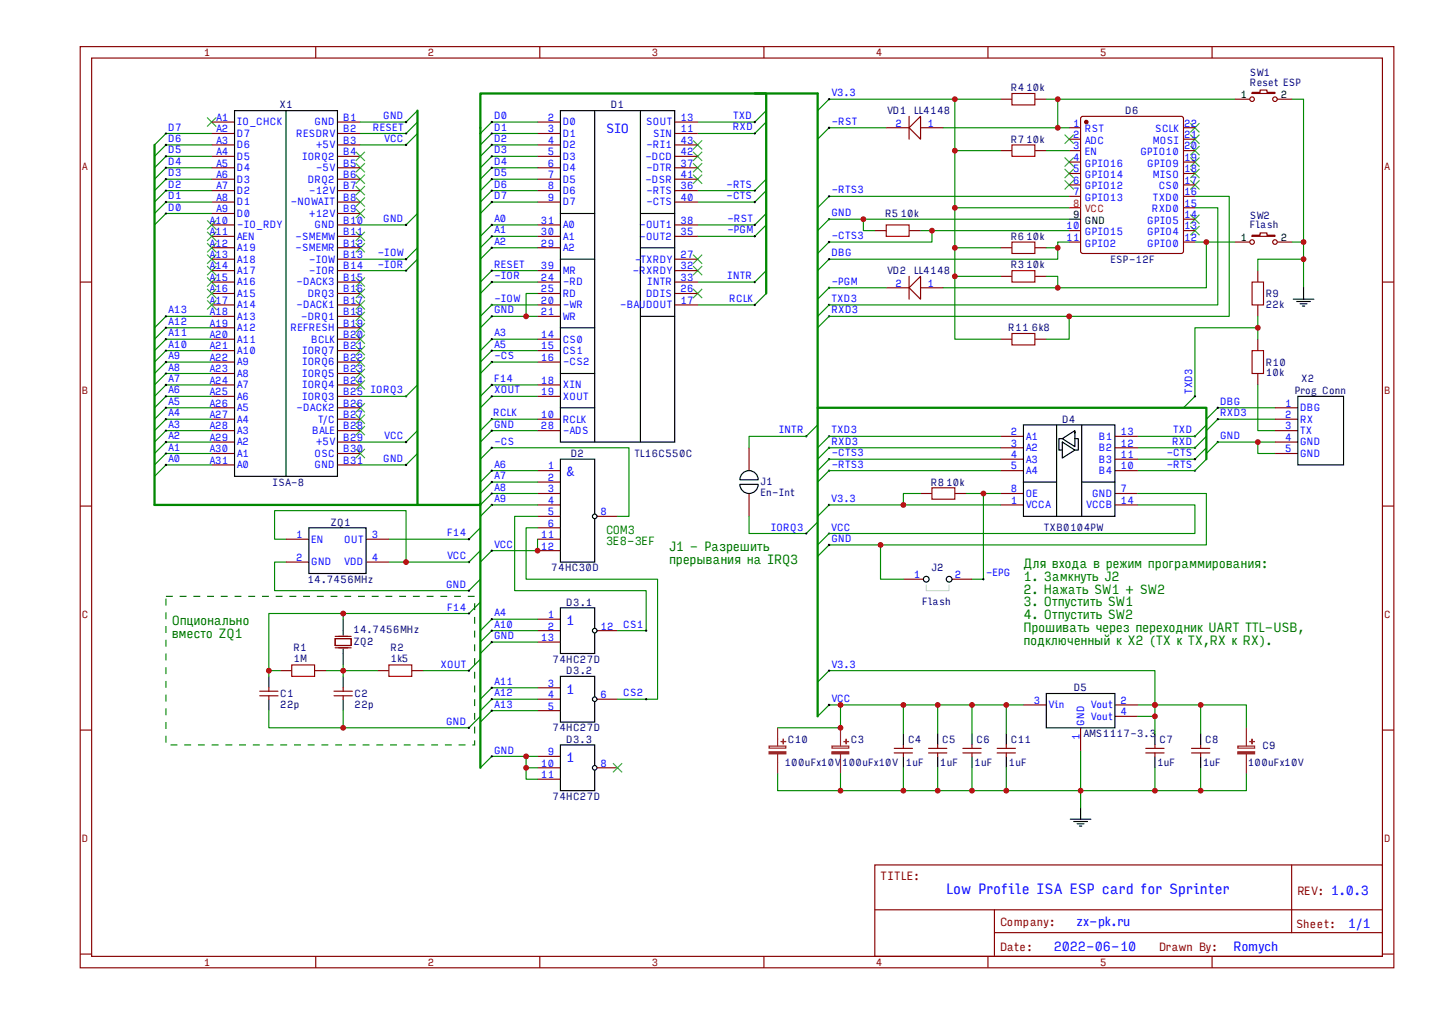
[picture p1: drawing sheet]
<svg xmlns="http://www.w3.org/2000/svg" width="297mm" height="210mm" viewBox="0 0 297 210" stroke-linecap="round" stroke-linejoin="round" font-family="sans-serif">
<g fill="none" stroke="#800" stroke-width=".24">
<path d="M16.6 9.6h271.7v190.6h-271.7zM19 12h266.9v185.9h-266.9zM65.3 9.6v2.4M111.6 9.6v2.4M158 9.6v2.4M204.3 9.6v2.4M250.7 9.6v2.4M16.6 58.4h2.4M285.9 58.4h2.4M111.2 97.4h4.7M111.2 99.7h4.7M16.6 104.7h2.4"/>
<path d="M111.2 102.1h4.7M111.2 104.5h4.7M123 106.8h4.7M285.9 104.7h2.4M16.6 151.1h2.4M285.9 151.1h2.4M180.9 179h105v18.9h-105zM267.1 179l.1 14M16.6 197.4h2.4M65.3 197.9v2.3M111.6 197.9v2.3M158 197.9v2.3"/>
<path d="M181 188.2h104.8M204.3 197.9v2.3M205.7 193h80.1M205.7 188.2v9.5M250.7 197.9v2.3M285.9 197.4h2.4"/>
</g>
<path d="M99.4 27.6v76.9h-67.4v-74.5" fill="none" stroke="#080" stroke-width=".47"/>
<g fill="#000" stroke="#080" stroke-width=".24">
<path d="M34.3 27.6l-2.3 2.4zM34.3 30l-2.3 2.3zM34.3 34.7l-2.3 2.4zM34.3 32.3l-2.3 2.4zM34.3 37.1l-2.3 2.3zM99.4 27.6l2.3-2.3zM99.4 32.3l2.3-2.3zM99.4 30l2.3-2.4zM99.4 37.1l2.3-2.4zM101.7 32.3l-2.3 2.4zM99.4 39.4l2.3-2.3zM34.3 39.4l-2.3 2.4z"/>
<path d="M34.3 44.2l-2.3 2.3zM34.3 41.8l-2.3 2.4zM99.4 41.8l2.3-2.4zM99.4 44.2l2.3-2.4zM99.4 51.3l2.3-2.4zM99.4 48.9l2.3-2.4zM101.7 51.3l-2.3 2.3zM99.4 58.4l2.3-2.4zM99.4 60.7l2.3-2.3z"/>
</g>
<g fill="none" stroke="#080" stroke-width=".24">
<path d="M34.3 27.6h9.5M34.3 30h9.5M34.3 34.7h9.5M34.3 32.3h9.5M34.3 39.4h9.5M34.3 37.1h9.5M101.7 27.6h9.5M101.7 30h9.5M101.7 34.7h9.5M101.7 32.3h9.5M101.7 39.4h9.5M101.7 37.1h9.5"/>
<path d="M101.7 25.3h9.5M34.3 44.2h9.5M34.3 41.8h9.5M101.7 41.8h9.5M101.7 48.9h9.5M101.7 46.5h9.5M101.7 51.3h9.5M101.7 58.4h9.5M101.7 56h9.5"/>
</g>
<g fill="#000" stroke="#000" stroke-width=".21">
<path d="M34.3 39.2v.5zM34.1 39.4h.5z"/>
<path d="M34.3 36.8v.5zM34.1 37.1h.5z"/>
<path d="M34.3 34.5v.4zM34.1 34.7h.5z"/>
<path d="M34.3 32.1v.5zM34.1 32.3h.5z"/>
<path d="M34.3 29.7v.5zM34.1 30h.5z"/>
<path d="M34.3 27.4v.5zM34.1 27.6h.5z"/>
<path d="M101.7 25v.5zM101.5 25.3h.5z"/>
<path d="M101.7 27.4v.5zM101.5 27.6h.5z"/>
<path d="M101.7 29.7v.5zM101.5 30h.5z"/>
<path d="M101.7 32.1v.5zM101.5 32.3h.5z"/>
<path d="M101.7 34.5v.4zM101.5 34.7h.5z"/>
<path d="M101.7 36.8v.5zM101.5 37.1h.5z"/>
<path d="M101.7 39.2v.5zM101.5 39.4h.5z"/>
<path d="M34.3 43.9v.5zM34.1 44.2h.5z"/>
<path d="M34.3 41.6v.4zM34.1 41.8h.5z"/>
<path d="M101.7 41.6v.4zM101.5 41.8h.5z"/>
</g>
<g fill="#000" stroke="#3c3" stroke-width=".24">
<path d="M42.8 24.3l1.9 1.9zM42.8 26.2l1.9-1.9z"/>
<path d="M42.8 45.6l1.9 1.9zM42.8 47.5l1.9-1.9z"/>
<path d="M42.8 48l1.9 1.8zM44.7 48l-1.9 1.8z"/>
<path d="M42.8 50.3l1.9 1.9zM44.7 50.3l-1.9 1.9z"/>
<path d="M42.8 52.7l1.9 1.9zM44.7 52.7l-1.9 1.9z"/>
<path d="M42.8 55l1.9 1.9zM42.8 56.9l1.9-1.9z"/>
<path d="M42.8 57.4l1.9 1.9zM42.8 59.3l1.9-1.9z"/>
</g>
<path d="M115.9 95h7.1v21.3h-7.1z" fill="none" stroke="#000" stroke-width=".24"/>
<circle cx="123" cy="106.8" r=".47" fill="#fff" stroke="#000" stroke-width=".24"/>
<path d="M111.2 106.8h4.7M111.2 109.2h4.7M111.2 111.6h4.7M111.2 113.9h4.7M111.2 128.1h4.7M111.2 130.5h4.7M123 130.5h4.7" fill="none" stroke="#800" stroke-width=".24"/>
<path d="M99.4 104.5v54.4" fill="none" stroke="#080" stroke-width=".47"/>
<path d="M34.3 96.2h9.5M34.3 93.8h9.5M34.3 91.5h9.5M101.7 97.4h9.5M101.7 99.7h9.5M101.7 102.1h9.5" fill="none" stroke="#080" stroke-width=".24"/>
<path d="M34.3 96.2l-2.3 2.4zM34.3 93.8l-2.3 2.4zM34.3 91.5l-2.3 2.3zM99.4 99.7l2.3-2.3zM99.4 102.1l2.3-2.4zM99.4 104.5l2.3-2.4z" fill="#000" stroke="#080" stroke-width=".24"/>
<g fill="#000" stroke="#000" stroke-width=".21">
<path d="M101.7 46.3v.5zM101.5 46.5h.5z"/>
<path d="M101.7 48.7v.4zM101.5 48.9h.5z"/>
<path d="M101.7 51v.5zM101.5 51.3h.5z"/>
<path d="M34.3 96v.4zM34.1 96.2h.5z"/>
<path d="M34.3 93.6v.5zM34.1 93.8h.5z"/>
<path d="M34.3 91.2v.5zM34.1 91.5h.5z"/>
</g>
<path d="M115.9 125.8h7.1v9.4h-7.1z" fill="none" stroke="#000" stroke-width=".24"/>
<circle cx="123" cy="130.5" r=".47" fill="#fff" stroke="#000" stroke-width=".24"/>
<path d="M111.2 132.8h4.7M111.2 142.3h4.7M111.2 144.7h4.7M123 144.7h4.7" fill="none" stroke="#800" stroke-width=".24"/>
<path d="M115.9 139.9h7.1v9.5h-7.1z" fill="none" stroke="#000" stroke-width=".24"/>
<circle cx="123" cy="144.7" r=".47" fill="#fff" stroke="#000" stroke-width=".24"/>
<path d="M111.2 147h4.7M111.2 156.5h4.7M111.2 158.9h4.7M123 158.9h4.7" fill="none" stroke="#800" stroke-width=".24"/>
<g fill="#000" stroke="#080" stroke-width=".24">
<path d="M84 25.3l2.3-2.4zM84 30l2.3-2.4zM84 27.6l2.3-2.3zM156.1 25.3l2.4-2.4zM156.1 27.6l2.4-2.3zM84 46.5l2.3-2.3zM86.3 51.3l-2.3 2.3zM84 56l2.3-2.4zM156.1 46.5l2.4-2.3zM156.1 48.9l2.4-2.4zM34.3 77.3l-2.3 2.3zM34.3 74.9l-2.3 2.4z"/>
<path d="M34.3 72.5l-2.3 2.4zM34.3 70.2l-2.3 2.3zM34.3 67.8l-2.3 2.4zM34.3 65.5l-2.3 2.3zM156.1 63.1l2.4-2.4zM34.3 89.1l-2.3 2.4zM34.3 86.7l-2.3 2.4zM34.3 84.4l-2.3 2.3zM34.3 82l-2.3 2.4zM34.3 79.6l-2.3 2.4zM84 96.2l2.3-2.4zM84 91.5l2.3-2.4z"/>
<path d="M84 82l2.3-2.4zM99.4 95l2.3-2.4zM99.4 82l2.3-2.4zM166.7 90.3l2.4-2.4zM97 111.6l2.4-2.4zM99.4 113.9l-2.4 2.4zM166.7 110.4l2.4-2.4zM97 122.2l2.4-2.4zM99.4 130.5l2.3-2.4zM101.7 130.5l-2.3 2.3zM99.4 135.2l2.3-2.4zM99.4 144.7l2.3-2.4z"/>
<path d="M99.4 147l2.3-2.3zM99.4 149.4l2.3-2.4z"/>
</g>
<g fill="none" stroke="#080" stroke-width=".24">
<path d="M74.5 25.3h9.5M74.5 30h9.5M74.5 27.6h9.5M144.3 25.3h11.8M144.3 27.6h11.8M74.5 46.5h9.5M74.5 53.6h9.5M74.5 56h9.5M144.3 46.5h11.8M144.3 48.9h11.8M34.3 79.6h9.5M34.3 77.3h9.5"/>
<path d="M34.3 74.9h9.5M34.3 72.5h9.5M34.3 70.2h9.5M34.3 67.8h9.5M34.3 65.5h9.5M101.7 79.6h9.5M144.3 63.1h11.8M34.3 89.1h9.5M34.3 86.7h9.5M34.3 84.4h9.5M34.3 82h9.5M74.5 82h9.5"/>
<path d="M74.5 96.2h9.5M74.5 91.5h9.5M101.7 92.6h28.4v14.2h-2.4M59.2 116.3h-2.4v5.9h40.2M80.4 111.6h16.6M111.2 106.8h-4.8v15.4h27.2v8.3h-5.9M111.2 109.2h-2.4v10.6h27.2v24.9h-8.3M154.9 106.8v3.6h11.8M101.7 128.1h9.5M101.7 130.5h9.5M101.7 132.8h9.5M101.7 142.3h9.5"/>
<path d="M101.7 144.7h9.5M101.7 147h9.5"/>
</g>
<g fill="#000" stroke="#000" stroke-width=".21">
<path d="M84 25v.5zM83.7 25.3h.5z"/>
<path d="M84 29.7v.5zM83.7 30h.5z"/>
<path d="M84 27.4v.5zM83.7 27.6h.5z"/>
<path d="M156.1 25v.5zM155.9 25.3h.4z"/>
<path d="M156.1 27.4v.5zM155.9 27.6h.4z"/>
<path d="M84 46.3v.5zM83.7 46.5h.5z"/>
<path d="M84 53.4v.5zM83.7 53.6h.5z"/>
<path d="M84 55.8v.4zM83.7 56h.5z"/>
<path d="M101.7 58.1v.5zM101.5 58.4h.5z"/>
<path d="M101.7 55.8v.4zM101.5 56h.5z"/>
<path d="M156.1 46.3v.5zM155.9 46.5h.4z"/>
<path d="M156.1 48.7v.4zM155.9 48.9h.4z"/>
<path d="M34.3 79.4v.5zM34.1 79.6h.5z"/>
<path d="M34.3 77v.5zM34.1 77.3h.5z"/>
<path d="M34.3 74.7v.4zM34.1 74.9h.5z"/>
<path d="M34.3 72.3v.5zM34.1 72.5h.5z"/>
<path d="M34.3 69.9v.5zM34.1 70.2h.5z"/>
<path d="M34.3 67.6v.5zM34.1 67.8h.5z"/>
<path d="M34.3 65.2v.5zM34.1 65.5h.5z"/>
<path d="M101.7 79.4v.5zM101.5 79.6h.5z"/>
<path d="M34.3 88.9v.4zM34.1 89.1h.5z"/>
<path d="M34.3 86.5v.5zM34.1 86.7h.5z"/>
<path d="M34.3 84.1v.5zM34.1 84.4h.5z"/>
<path d="M34.3 81.8v.4zM34.1 82h.5z"/>
<path d="M84 96v.4zM83.7 96.2h.5z"/>
<path d="M84 91.2v.5zM83.7 91.5h.5z"/>
<path d="M84 81.8v.4zM83.7 82h.5z"/>
<path d="M101.7 92.4v.5zM101.5 92.6h.5z"/>
<path d="M166.7 90v.5zM166.5 90.3h.5z"/>
<path d="M97 111.3v.5zM96.7 111.6h.5z"/>
<path d="M97 116.1v.4zM96.7 116.3h.5z"/>
<path d="M166.7 110.1v.5zM166.5 110.4h.5z"/>
<path d="M97 122v.4zM96.7 122.2h.5z"/>
<path d="M101.7 127.9v.5zM101.5 128.1h.5z"/>
<path d="M101.7 130.2v.5zM101.5 130.5h.5z"/>
<path d="M101.7 132.6v.5zM101.5 132.8h.5z"/>
<path d="M133.6 130.2v.5zM133.4 130.5h.5z"/>
<path d="M101.7 142.1v.4zM101.5 142.3h.5z"/>
<path d="M101.7 144.4v.5zM101.5 144.7h.5z"/>
<path d="M101.7 146.8v.5zM101.5 147h.5z"/>
<path d="M133.6 144.4v.5zM133.4 144.7h.5z"/>
</g>
<path d="M156.1 19.3h13v128.9M86.3 22.9v81.6M99.4 27.6v-8.3h59.1v41.4" fill="none" stroke="#080" stroke-width=".47"/>
<g fill="#000" stroke="#3c3" stroke-width=".24">
<path d="M73.6 33.8l1.9 1.9zM73.6 35.7l1.9-1.9z"/>
<path d="M73.6 36.1l1.9 1.9zM73.6 38l1.9-1.9z"/>
<path d="M73.6 38.5l1.9 1.9zM73.6 40.4l1.9-1.9z"/>
<path d="M73.6 40.9l1.9 1.9zM75.5 40.9l-1.9 1.9z"/>
<path d="M73.6 43.2l1.9 1.9zM75.5 43.2l-1.9 1.9z"/>
<path d="M73.6 48l1.9 1.8zM73.6 49.8l1.9-1.8z"/>
<path d="M73.6 50.3l1.9 1.9zM73.6 52.2l1.9-1.9z"/>
<path d="M73.6 57.4l1.9 1.9zM73.6 59.3l1.9-1.9z"/>
<path d="M73.6 59.8l1.9 1.9zM75.5 59.8l-1.9 1.9z"/>
<path d="M143.3 55l1.9 1.9zM143.3 56.9l1.9-1.9z"/>
<path d="M143.3 52.7l1.9 1.9zM145.2 52.7l-1.9 1.9z"/>
<path d="M143.3 59.8l1.9 1.9zM145.2 59.8l-1.9 1.9z"/>
<path d="M73.6 62.1l1.9 1.9zM75.5 62.1l-1.9 1.9z"/>
<path d="M73.6 64.5l1.9 1.9zM73.6 66.4l1.9-1.9z"/>
<path d="M73.6 66.9l1.9 1.9zM73.6 68.8l1.9-1.9z"/>
<path d="M73.6 69.2l1.9 1.9zM73.6 71.1l1.9-1.9z"/>
<path d="M73.6 71.6l1.9 1.9zM73.6 73.5l1.9-1.9z"/>
<path d="M73.6 74l1.9 1.9zM73.6 75.9l1.9-1.9z"/>
<path d="M73.6 76.3l1.9 1.9zM75.5 76.3l-1.9 1.9z"/>
<path d="M73.6 83.4l1.9 1.9zM73.6 85.3l1.9-1.9z"/>
<path d="M73.6 85.8l1.9 1.9zM73.6 87.7l1.9-1.9z"/>
<path d="M73.6 88.2l1.9 1.8zM73.6 90l1.9-1.8z"/>
<path d="M73.6 92.9l1.9 1.9zM73.6 94.8l1.9-1.9z"/>
</g>
<path d="M115.9 154.1h7.1v9.5h-7.1z" fill="none" stroke="#000" stroke-width=".24"/>
<circle cx="123" cy="158.9" r=".47" fill="#fff" stroke="#000" stroke-width=".24"/>
<g fill="none" stroke="#800" stroke-width=".24">
<path d="M43.8 25.3h4.7M43.8 27.6h4.7M43.8 30h4.7M43.8 32.3h4.7M43.8 34.7h4.7M43.8 37.1h4.7M43.8 39.4h4.7M69.8 25.3h4.7M69.8 27.6h4.7M69.8 30h4.7M69.8 32.3h4.7M69.8 34.7h4.7"/>
<path d="M69.8 37.1h4.7M69.8 39.4h4.7M206.9 31.2h2.4M206.9 20.5h2.4M214 31.2h2.4M214 20.5h2.4M221.1 31.2h2.4M221.1 26.4h2.4M221.1 28.8h2.4M221.1 33.5h2.4M221.1 35.9h2.4M221.1 38.3h2.4"/>
<path d="M223.6 24.3l.4-.2h20.3l.4 .2 .1 27.7-.3 .4h-20.5l-.4-.2zM244.8 31.2h2.3M244.8 26.4h2.3M244.8 28.8h2.3M244.8 33.5h2.3M244.8 35.9h2.3M244.8 38.3h2.3M43.8 41.8h4.7M43.8 44.2h4.7M43.8 46.5h4.7M43.8 48.9h4.7M43.8 51.3h4.7"/>
<path d="M43.8 53.6h4.7M43.8 56h4.7M43.8 58.4h4.7M69.8 41.8h4.7M69.8 44.2h4.7M69.8 46.5h4.7M69.8 48.9h4.7M69.8 51.3h4.7M69.8 53.6h4.7M69.8 56h4.7M69.8 58.4h4.7M180.9 47.7h2.4"/>
<path d="M188 47.7h2.4M206.9 51.3h2.4M206.9 57.2h2.4M214 51.3h2.4M214 57.2h2.4M221.1 47.7h2.4M221.1 40.6h2.4M221.1 50.1h2.4M244.8 47.7h2.3M244.8 40.6h2.3M244.8 50.1h2.3M244.8 45.4h2.3"/>
<path d="M244.8 43h2.3M43.8 60.7h4.7M43.8 63.1h4.7M43.8 65.5h4.7M43.8 67.8h4.7M43.8 70.2h4.7M43.8 72.5h4.7M43.8 74.9h4.7M43.8 77.3h4.7M43.8 79.6h4.7M69.8 60.7h4.7M69.8 63.1h4.7"/>
<path d="M69.8 65.5h4.7M69.8 67.8h4.7M69.8 70.2h4.7M69.8 72.5h4.7M69.8 74.9h4.7M69.8 77.3h4.7M69.8 79.6h4.7M43.8 82h4.7M43.8 84.4h4.7M43.8 86.7h4.7M43.8 89.1h4.7M43.8 91.5h4.7"/>
<path d="M43.8 93.8h4.7M43.8 96.2h4.7M69.8 82h4.7M69.8 84.4h4.7M69.8 86.7h4.7M69.8 89.1h4.7M69.8 91.5h4.7M69.8 93.8h4.7M69.8 96.2h4.7M206.9 90.3h4.8M206.9 92.6h4.8M206.9 95h4.8"/>
<path d="M206.9 97.4h4.8M230.6 90.3h4.7M230.6 92.6h4.7M230.6 95h4.7M230.6 97.4h4.7M206.9 104.5h4.8M206.9 102.1h4.8M230.6 104.5h4.7M230.6 102.1h4.7M58 138.8h2.3M65.1 138.8h2.3M69.3 132.1h3.3v1.5h-3.3z"/>
<path d="M69.3 131.7h3.3M69.3 134h3.3M78.1 138.8h2.3M85.2 138.8h2.3M53.7 143h3.8M53.7 144h3.8M55.6 142.3v.7M55.6 144v.7M69.1 143h3.8M69.1 144h3.8M71 142.3v.7M71 144v.7"/>
<path d="M185 155.8h3.7M185 154.8h3.7M186.8 154.1v.7M186.8 155.8v.7M192 155.8h3.8M192 154.8h3.8M193.9 154.1v.7M193.9 155.8v.7M199.1 155.8h3.8M199.1 154.8h3.8M201 154.1v.7M201 155.8v.7"/>
<path d="M211.7 145.8h4.7M223.5 150.6v4.7M230.6 145.8h4.7M230.6 148.2h4.7M237 155.8h3.8M237 154.8h3.8M238.9 154.1v.7M238.9 155.8v.7M246.4 155.8h3.8M246.4 154.8h3.8M248.3 154.1v.7M248.3 155.8v.7"/>
<path d="M111.2 161.2h4.7"/>
</g>
<g fill="none" stroke="#080" stroke-width=".24">
<path d="M171.5 26.4h11.8M171.5 20.5h35.4M195.1 26.4h26M197.5 31.2v20.1h9.4M216.4 20.5h2.4v5.9M216.4 31.2h4.7M144.3 58.4h11.8M144.3 41.8h11.8M171.5 45.4h49.6M171.5 40.6h49.6M178.6 45.4v2.3h2.3M190.4 47.7h30.7"/>
<path d="M197.5 43h23.6M247.1 40.6h7.1v24.9h-82.7M247.1 43h4.8v20.1h-80.4M101.7 63.1h9.5M101.7 70.2h9.5M101.7 74.9h9.5M101.7 65.5h9.5M101.7 72.5h9.5M111.2 60.7h-2.4v4.8M101.7 82h9.5M101.7 86.7h9.5M101.7 89.1h9.5"/>
<path d="M171.5 90.3h35.4M171.5 92.6h35.4M171.5 95h35.4M171.5 97.4h35.4M235.3 90.3h11.8M235.3 92.6h11.8M235.3 95h11.8M235.3 97.4h11.8M101.7 104.5h9.5M111.2 111.6v2.3h-9.5M171.5 104.5h35.4M235.3 104.5h11.8v5.9h-75.6"/>
<path d="M235.3 102.1h14.2v10.6h-78M58 138.8h-2.4v1.1M67.4 138.8h3.6v1.1M71 137.6v1.2h7.1M71 126.9v1.2M87.5 138.8h9.5M97 126.9h-41.4v11.9M171.5 138.8h67.4v7h-3.6M55.6 147v3.6h41.4M71 147v3.6M101.7 156.5h9.5M108.8 156.5v2.4h2.4"/>
<path d="M108.8 158.9v2.3h2.4M160.8 150.6h13v-4.8h20.1v6M171.5 145.8h2.3M186.8 145.8v6M186.8 158.9v4.7M193.9 145.8h17.8M193.9 158.9v4.7M201 158.9v4.7h37.9v-4.7M201 145.8v6M223.5 155.3v11.8M235.3 148.2h3.6v3.6M238.9 148.2v-2.4h18.9v4.8"/>
<path d="M248.3 145.8v6M248.3 158.9v4.7M160.8 160v3.6h40.2M257.8 160v3.6h-18.9"/>
</g>
<g fill="#000" stroke="#080" stroke-width=".24">
<path d="M169.1 28.8l2.4-2.4zM169.1 22.9l2.4-2.4zM156.1 58.4l2.4-2.4zM156.1 41.8l2.4-2.4zM169.1 47.7l2.4-2.3zM169.1 43l2.4-2.4zM99.4 65.5l2.3-2.4zM99.4 72.5l2.3-2.3zM99.4 77.3l2.3-2.4zM99.4 67.8l2.3-2.3zM99.4 74.9l2.3-2.4zM169.1 67.8l2.4-2.3z"/>
<path d="M169.1 65.5l2.4-2.4zM171.5 59.5l-2.4 2.4zM99.4 84.4l2.3-2.4zM99.4 89.1l2.3-2.4zM99.4 91.5l2.3-2.4zM169.1 92.6l2.4-2.3zM169.1 95l2.4-2.4zM171.5 95l-2.4 2.4zM169.1 99.7l2.4-2.3zM247.1 90.3l2.4-2.4zM247.1 92.6l2.4-2.3zM247.1 95l2.4-2.4z"/>
<path d="M249.5 95l-2.4 2.4zM101.7 113.9l-2.3 2.4zM99.4 106.8l2.3-2.3zM169.1 106.8l2.4-2.3zM169.1 112.7l2.4-2.3zM169.1 115.1l2.4-2.4zM99.4 136.4l-2.4 2.4zM99.4 124.6l-2.4 2.3zM97 150.6l2.4-2.4zM99.4 158.9l2.3-2.4zM169.1 148.2l2.4-2.4zM169.1 141.1l2.4-2.3z"/>
</g>
<g fill="#000" stroke="#000" stroke-width=".21">
<path d="M171.5 26.2v.5zM171.2 26.4h.5z"/>
<path d="M171.5 20.3v.5zM171.2 20.5h.5z"/>
<path d="M156.1 58.1v.5zM155.9 58.4h.4z"/>
<path d="M156.1 41.6v.4zM155.9 41.8h.4z"/>
<path d="M171.5 59.3v.5zM171.2 59.5h.5z"/>
<path d="M171.5 45.1v.5zM171.2 45.4h.5z"/>
<path d="M101.7 62.9v.4zM101.5 63.1h.5z"/>
<path d="M101.7 69.9v.5zM101.5 70.2h.5z"/>
<path d="M101.7 74.7v.4zM101.5 74.9h.5z"/>
<path d="M101.7 65.2v.5zM101.5 65.5h.5z"/>
<path d="M101.7 72.3v.5zM101.5 72.5h.5z"/>
<path d="M156.1 62.9v.4zM155.9 63.1h.4z"/>
<path d="M171.5 65.2v.5zM171.2 65.5h.5z"/>
<path d="M171.5 62.9v.4zM171.2 63.1h.5z"/>
<path d="M101.7 81.8v.4zM101.5 82h.5z"/>
<path d="M101.7 86.5v.5zM101.5 86.7h.5z"/>
<path d="M101.7 88.9v.4zM101.5 89.1h.5z"/>
<path d="M101.7 97.1v.5zM101.5 97.4h.5z"/>
<path d="M101.7 99.5v.5zM101.5 99.7h.5z"/>
<path d="M171.5 97.1v.5zM171.2 97.4h.5z"/>
<path d="M171.5 94.8v.4zM171.2 95h.5z"/>
<path d="M171.5 92.4v.5zM171.2 92.6h.5z"/>
<path d="M171.5 90v.5zM171.2 90.3h.5z"/>
<path d="M247.1 90v.5zM246.9 90.3h.5z"/>
<path d="M247.1 92.4v.5zM246.9 92.6h.5z"/>
<path d="M247.1 97.1v.5zM246.9 97.4h.5z"/>
<path d="M247.1 94.8v.4zM246.9 95h.5z"/>
<path d="M101.7 101.9v.4zM101.5 102.1h.5z"/>
<path d="M101.7 113.7v.5zM101.5 113.9h.5z"/>
<path d="M101.7 104.2v.5zM101.5 104.5h.5z"/>
<path d="M171.5 104.2v.5zM171.2 104.5h.5z"/>
<path d="M171.5 110.1v.5zM171.2 110.4h.5z"/>
<path d="M171.5 112.5v.5zM171.2 112.7h.5z"/>
<path d="M97 126.7v.5zM96.7 126.9h.5z"/>
<path d="M97 138.5v.5zM96.7 138.8h.5z"/>
<path d="M171.5 138.5v.5zM171.2 138.8h.5z"/>
<path d="M97 150.3v.5zM96.7 150.6h.5z"/>
<path d="M101.7 156.3v.4zM101.5 156.5h.5z"/>
<path d="M171.5 145.6v.5zM171.2 145.8h.5z"/>
</g>
<g fill="#000" stroke="#3c3" stroke-width=".24">
<path d="M143.3 29l1.9 1.9zM143.3 30.9l1.9-1.9z"/>
<path d="M143.3 31.4l1.9 1.9zM143.3 33.3l1.9-1.9z"/>
<path d="M143.3 33.8l1.9 1.9zM143.3 35.7l1.9-1.9z"/>
<path d="M143.3 36.1l1.9 1.9zM143.3 38l1.9-1.9z"/>
<path d="M220.2 37.3l1.9 1.9zM222.1 37.3l-1.9 1.9z"/>
<path d="M220.2 34.9l1.9 1.9zM222.1 34.9l-1.9 1.9z"/>
<path d="M220.2 32.6l1.9 1.9zM222.1 32.6l-1.9 1.9z"/>
<path d="M220.2 27.9l1.9 1.8zM220.2 29.7l1.9-1.8z"/>
<path d="M246.2 25.5l1.9 1.9zM246.2 27.4l1.9-1.9z"/>
<path d="M246.2 27.9l1.9 1.8zM246.2 29.7l1.9-1.8z"/>
<path d="M246.2 30.2l1.9 1.9zM246.2 32.1l1.9-1.9z"/>
<path d="M246.2 32.6l1.9 1.9zM248.1 32.6l-1.9 1.9z"/>
<path d="M246.2 34.9l1.9 1.9zM248.1 34.9l-1.9 1.9z"/>
<path d="M246.2 37.3l1.9 1.9zM248.1 37.3l-1.9 1.9z"/>
<path d="M42.8 59.8l1.9 1.9zM44.7 59.8l-1.9 1.9z"/>
<path d="M246.2 44.4l1.9 1.9zM248.1 44.4l-1.9 1.9z"/>
<path d="M246.2 46.8l1.9 1.9zM248.1 46.8l-1.9 1.9z"/>
<path d="M42.8 62.1l1.9 1.9zM44.7 62.1l-1.9 1.9z"/>
<path d="M73.6 78.7l1.9 1.9zM75.5 78.7l-1.9 1.9z"/>
<path d="M126.8 157.9l1.9 1.9zM126.8 159.8l1.9-1.9z"/>
</g>
<g fill="none" stroke="#000" stroke-width=".24">
<path d="M48.5 22.9h21.3v75.7h-21.3zM59.2 22.9v75.7M221.1 45.4h2.4M211.7 87.9h18.9v18.9h-18.9zM211.7 99.7h6.8M218.5 87.9v18.9M219.7 91.5l2.6 1.6-2.6 1.7zM219.7 90.8h-.7v2.3h.7M222.3 89.3v3.1l-2.6-1.6 2.6-1.7v.5M222.3 90.8h.7v2.3h-.7M223.7 87.9v18.9M223.7 99.7h6.9"/>
<path d="M55.6 139.9v2.4M71 128.1v3.3M71 134.3v3.3M71 139.9v2.4M55.6 144.7v2.3M71 144.7v2.3M186.8 151.8v2.3M186.8 156.5v2.4M193.9 151.8v2.3M193.9 156.5v2.4M201 151.8v2.3M201 156.5v2.4"/>
<path d="M216.4 143.5h14.2v7.1h-14.2zM238.9 151.8v2.3M238.9 156.5v2.4M248.3 151.8v2.3M248.3 156.5v2.4M221.4 169.5h4.2M222.1 170h2.8M222.8 170.4h1.4M223.3 170.9h.4M223.5 167.1v2.4"/>
</g>
<path d="M209.3 19.3h4.7v2.4h-4.7zM209.3 30h4.7v2.3h-4.7zM183.3 46.5h4.7v2.4h-4.7zM209.3 50.1h4.7v2.3h-4.7zM209.3 56h4.7v2.4h-4.7zM60.3 137.6h4.8v2.3h-4.8zM80.4 137.6h4.8v2.3h-4.8z" fill="none" stroke="#a00000" stroke-width=".24"/>
<path d="M34.3 123.4h63.9v30.7h-63.9z" fill="none" stroke="#060" stroke-width=".24" stroke-dasharray="1.4 1.4" stroke-linecap="butt"/>
<g fill="#8d2323" stroke="#8d2323" stroke-width=".24">
<path d="M175 152.9v1z"/>
<path d="M174.5 153.4h1z"/>
<path d="M172.1 155.5h3.4v.5h-3.4z"/>
<path d="M258.9 152.9l.1 1z"/>
<path d="M258.5 153.4h.9z"/>
<path d="M256 155.5h3.5v.5h-3.5z"/>
</g>
<path d="M172.1 154.4h3.4v.4h-3.4zM173.8 150.6v3.8M173.8 156v4M256 154.4h3.5v.4h-3.5zM257.8 150.6v3.8M257.8 156v4" fill="none" stroke="#8d2323" stroke-width=".24"/>
<circle cx="224.7" cy="25.3" r=".35" fill="#800" stroke="#800" stroke-width=".24"/>
<path d="M221.1 43h2.4" fill="none" stroke="#f00" stroke-width=".24"/>
<path d="M169.1 84.4h80.4v10.6" fill="none" stroke="#080" stroke-width=".47"/>
<path d="M190.4 24.1v4.7l-2.4-2.4z" fill="#fefefe" stroke="#800" stroke-width=".24"/>
<path d="M183.3 26.4h4.7M188 24.1v4.7M190.4 26.4h4.7M186.8 119.8h4.8M190.4 102.1h2.4M196.3 119.8h4.7M197.5 102.1h2.3M206.2 155.8h3.8M206.2 154.8h3.8M208.1 154.1v.7M208.1 155.8v.7" fill="none" stroke="#800" stroke-width=".24"/>
<path d="M73.6 31.4l1.9 1.9zM73.6 33.3l1.9-1.9z" fill="#000" stroke="#3c3" stroke-width=".24"/>
<g fill="#8d2323" stroke="#8d2323" stroke-width=".24">
<path d="M162 152.9v1z"/>
<path d="M161.5 153.4h1z"/>
<path d="M159.1 155.5h3.4v.5h-3.4z"/>
</g>
<path d="M159.1 154.4h3.4v.4h-3.4zM160.8 150.6v3.8M160.8 156v4" fill="none" stroke="#8d2323" stroke-width=".24"/>
<path d="M166.7 90.3h-11.8v2.3M190.4 102.1h-3.6v2.4M199.8 102.1h7.1M208.1 145.8v6M208.1 158.9v4.7M173.8 160v3.6" fill="none" stroke="#080" stroke-width=".24"/>
<path d="M208.1 151.8v2.3M208.1 156.5v2.4" fill="none" stroke="#000" stroke-width=".24"/>
<path d="M192.8 100.9h4.7v2.4h-4.7z" fill="none" stroke="#a00000" stroke-width=".24"/>
<g fill="#fff" stroke="#000" stroke-width=".24">
<circle cx="191.6" cy="119.8" r=".59"/>
<circle cx="196.3" cy="119.8" r=".59"/>
</g>
<path d="M191.6 121v1.2h4.7v-1.2" fill="none" stroke="#ccc" stroke-width=".24"/>
<path d="M218.8 20.5h36.6M267.2 20.5h2.4v29.6h-2.4M249.5 50.1h5.9M269.6 50.1v9.4M251.9 84.4h11.8M251.9 91.5h11.8M251.9 86.7h11.8M182.1 112.7v7.1h4.7M203.4 102.1v17.7h-2.4" fill="none" stroke="#080" stroke-width=".24"/>
<g fill="none" stroke="#800" stroke-width=".24">
<path d="M259 19.1h1.6v-.5h1.4v.5h1.7v.2h-4.7zM255.4 20.5h3.1M264.2 20.5h3M255.4 50.1h3.1M259 48.7h1.6v-.5h1.4v.5h1.7v.2h-4.7zM264.2 50.1h3"/>
<circle cx="259" cy="20.5" r=".47"/>
<circle cx="263.7" cy="20.5" r=".47"/>
<circle cx="259" cy="50.1" r=".47"/>
<circle cx="263.7" cy="50.1" r=".47"/>
</g>
<path d="M249.5 86.7l2.4-2.3zM249.5 93.8l2.4-2.3zM251.9 86.7l-2.4 2.4z" fill="#000" stroke="#080" stroke-width=".24"/>
<g fill="#000" stroke="#000" stroke-width=".21">
<path d="M251.9 91.2v.5zM251.6 91.5h.5z"/>
<path d="M251.9 84.1v.5zM251.6 84.4h.5z"/>
<path d="M203.4 119.6v.5zM203.2 119.8h.4z"/>
</g>
<path d="M188 59.5l2.4-2.3v4.7z" fill="#fefefe" stroke="#800" stroke-width=".24"/>
<g fill="none" stroke="#800" stroke-width=".24">
<path d="M111.2 25.3h4.7M111.2 27.6h4.7M111.2 30h4.7M111.2 32.3h4.7M111.2 34.7h4.7M111.2 37.1h4.7M111.2 39.4h4.7M139.5 25.3h4.8M139.5 27.6h4.8M139.5 30h4.8M139.5 32.3h4.8M139.5 34.7h4.8"/>
<path d="M139.5 37.1h4.8M139.5 39.4h4.8M111.2 46.5h4.7M111.2 48.9h4.7M111.2 51.3h4.7M111.2 56h4.7M111.2 58.4h4.7M111.2 41.8h4.7M139.5 46.5h4.8M139.5 48.9h4.8M139.5 56h4.8M139.5 58.4h4.8"/>
<path d="M139.5 41.8h4.8M139.5 53.6h4.8M183.3 59.5h4.7M188 57.2v4.7M190.4 59.5h4.7M260.1 56v2.4M111.2 70.2h4.7M111.2 74.9h4.7M111.2 79.6h4.7M111.2 72.5h4.7M111.2 63.1h4.7M111.2 65.5h4.7"/>
<path d="M111.2 60.7h4.7M139.5 63.1h4.8M139.5 60.7h4.8M206.9 70.2h2.4M214 70.2h2.4M260.1 63.1v2.4M260.1 70.2v2.3M260.1 77.3v2.3M111.2 82h4.7M111.2 86.7h4.7M111.2 89.1h4.7M154.9 92.6v4.8"/>
<path d="M263.7 86.7h4.7M263.7 89.1h4.7M263.7 84.4h4.7M263.7 91.5h4.7M263.7 93.8h4.7M59.2 111.6h4.7M59.2 116.3h4.7M75.7 111.6h4.7M75.7 116.3h4.7M154.9 102.1v4.7"/>
</g>
<g fill="none" stroke="#080" stroke-width=".24">
<path d="M144.3 39.4h11.8M197.5 20.5v10.7h9.4M171.5 59.5h11.8M192.8 47.7v2.4h-21.3M197.5 51.3v5.9h9.4M197.5 57.2v13h9.4M216.4 57.2h2.4v2.3M218.8 51.3v2.3h-47.3M221.1 50.1h-2.3v1.2h-2.4M247.1 50.1h2.4v9.4h-54.4M269.6 53.6h-9.5v2.4M221.1 65.5v4.7h-4.7"/>
<path d="M260.1 79.6v9.5h3.6M260.1 67.8h-13v14.2M260.1 65.5v4.7M260.1 91.5v2.3h3.6M59.2 111.6h-2.4v-6h27.2v10.7M80.4 116.3h16.6"/>
</g>
<path d="M156.1 39.4l2.4-2.3zM169.1 52.4l2.4-2.3zM169.1 56l2.4-2.4zM247.1 82l-2.3 2.4z" fill="#000" stroke="#080" stroke-width=".24"/>
<g fill="#000" stroke="#000" stroke-width=".21">
<path d="M156.1 39.2v.5zM155.9 39.4h.4z"/>
<path d="M171.5 53.4v.5zM171.2 53.6h.5z"/>
<path d="M171.5 49.8v.5zM171.2 50.1h.5z"/>
<path d="M171.5 40.4v.5zM171.2 40.6h.5z"/>
<path d="M247.1 81.8v.4zM246.9 82h.5z"/>
<path d="M251.9 86.5v.5zM251.6 86.7h.5z"/>
</g>
<g fill="none" stroke="#000" stroke-width=".24">
<path d="M115.9 22.9h23.6v68.6h-23.6zM123 22.9v68.6M132.5 22.9v68.6M115.9 44.2h7.1M115.9 53.6h7.1M132.5 44.2h7M132.5 51.3h7M269.6 59.5v2.4M115.9 77.3h7.1M115.9 67.8h7.1M132.5 65.5h7M267.5 61.9h4.2"/>
<path d="M268.2 62.4h2.8M268.9 62.9h1.4M269.4 63.3h.4M115.9 84.4h7.1M153.6 97.9a1.89 1.89 0 0 1 2-.4 1.89 1.89 0 0 1 1.2 1.8h-3.8l.1-.5zM268.4 82h9.5v14.2h-9.5zM63.9 109.2h11.8v9.5h-11.8zM153 100.2h3.8a1.89 1.89 0 0 1-1.9 1.9 1.89 1.89 0 0 1-1.9-1.9z"/>
</g>
<path d="M259 58.4h2.3v4.7h-2.3zM209.3 69h4.7v2.4h-4.7zM259 72.5h2.3v4.8h-2.3z" fill="none" stroke="#a00000" stroke-width=".24"/>
<g fill="#c00">
<circle cx="108.8" cy="156.5" r=".59"/>
<circle cx="108.8" cy="158.9" r=".59"/>
<circle cx="71" cy="138.8" r=".59"/>
<circle cx="55.6" cy="138.8" r=".59"/>
<circle cx="71" cy="150.6" r=".59"/>
<circle cx="71" cy="126.9" r=".59"/>
<circle cx="248.3" cy="163.6" r=".59"/>
<circle cx="223.5" cy="163.6" r=".59"/>
<circle cx="248.3" cy="145.8" r=".59"/>
<circle cx="238.9" cy="145.8" r=".59"/>
<circle cx="238.9" cy="148.2" r=".59"/>
<circle cx="173.8" cy="145.8" r=".59"/>
<circle cx="186.8" cy="145.8" r=".59"/>
<circle cx="186.8" cy="163.6" r=".59"/>
<circle cx="193.9" cy="145.8" r=".59"/>
<circle cx="201" cy="145.8" r=".59"/>
<circle cx="193.9" cy="163.6" r=".59"/>
<circle cx="201" cy="163.6" r=".59"/>
<circle cx="218.8" cy="26.4" r=".59"/>
<circle cx="108.8" cy="65.5" r=".59"/>
<circle cx="173.8" cy="150.6" r=".59"/>
<circle cx="173.8" cy="163.6" r=".59"/>
<circle cx="238.9" cy="163.6" r=".59"/>
<circle cx="208.1" cy="145.8" r=".59"/>
<circle cx="208.1" cy="163.6" r=".59"/>
<circle cx="186.8" cy="104.5" r=".59"/>
<circle cx="203.4" cy="102.1" r=".59"/>
<circle cx="218.8" cy="20.5" r=".59"/>
<circle cx="182.1" cy="112.7" r=".59"/>
<circle cx="192.8" cy="47.7" r=".59"/>
<circle cx="249.5" cy="50.1" r=".59"/>
<circle cx="269.6" cy="50.1" r=".59"/>
<circle cx="178.6" cy="45.4" r=".59"/>
<circle cx="197.5" cy="51.3" r=".59"/>
<circle cx="197.5" cy="31.2" r=".59"/>
<circle cx="197.5" cy="20.5" r=".59"/>
<circle cx="218.8" cy="59.5" r=".59"/>
<circle cx="197.5" cy="43" r=".59"/>
<circle cx="111.2" cy="113.9" r=".59"/>
<circle cx="84" cy="116.3" r=".59"/>
<circle cx="269.6" cy="53.6" r=".59"/>
<circle cx="260.1" cy="67.8" r=".59"/>
<circle cx="218.8" cy="51.3" r=".59"/>
<circle cx="260.1" cy="91.5" r=".59"/>
<circle cx="197.5" cy="57.2" r=".59"/>
<circle cx="221.1" cy="65.5" r=".59"/>
</g>
<text font-size="3" fill="#00f" x="195.7" y="185">Low Profile ISA ESP card for Sprinter</text>
<g font-size="2.7" fill="#00f">
<text x="125.4" y="27.6">SIO</text>
<text x="117.1" y="98.6">&amp;</text>
<text x="117.1" y="129.3">1</text>
<text x="117.1" y="143.5">1</text>
<text x="117.1" y="157.7">1</text>
<text x="222.6" y="191.6">zx-pk.ru</text>
<text x="218" y="196.8">2022-06-10</text>
<text x="255.1" y="196.7">Romych</text>
<text x="278.7" y="192.1">1/1</text>
</g>
<g font-size="2.7" fill="#060">
<text x="138.4" y="113.9">J1 - Разрешить</text>
<text x="138.4" y="116.6">прерывания на IRQ3</text>
<text x="211.7" y="117.5">Для входа в режим программирования:</text>
<text x="211.7" y="120.1">1. Замкнуть J2</text>
<text x="211.7" y="122.8">2. Нажать SW1 + SW2</text>
<text x="211.7" y="125.5">3. Отпустить SW1</text>
<text x="35.5" y="129.3">Опционально</text>
<text x="35.5" y="132">вместо ZQ1</text>
<text x="211.7" y="128.1">4. Отпустить SW2</text>
<text x="211.7" y="130.8">Прошивать через переходник UART TTL-USB,</text>
<text x="211.7" y="133.4">подключенный к X2 (TX к TX,RX к RX).</text>
</g>
<g font-size="2.4" fill="#060">
<text x="125.4" y="110.4">COM3</text>
<text x="125.4" y="112.7">3E8-3EF</text>
</g>
<g font-size="2.4" fill="#800">
<text x="182.1" y="182">TITLE:</text>
<text x="268.3" y="185.2">REV: 1.0.3</text>
<text x="206.9" y="191.5">Company:</text>
<text x="268.1" y="192">Sheet:</text>
<text x="206.9" y="196.7">Date:</text>
<text x="239.7" y="196.7">Drawn By:</text>
</g>
<g font-size="2.1" fill="#800">
<text x="42.1" y="11.7">1</text>
<text x="88.5" y="11.7">2</text>
<text x="134.8" y="11.7">3</text>
<text x="181.2" y="11.7">4</text>
<text x="227.5" y="11.7">5</text>
<text x="16.9" y="35.2">A</text>
<text x="286.3" y="35.2">A</text>
<text x="16.9" y="81.5">B</text>
<text x="286.3" y="81.5">B</text>
<text x="16.9" y="127.9">C</text>
<text x="286.3" y="127.9">C</text>
<text x="16.9" y="174.2">D</text>
<text x="286.3" y="174.2">D</text>
<text x="42.1" y="199.9">1</text>
<text x="88.5" y="199.9">2</text>
<text x="134.8" y="199.9">3</text>
<text x="181.2" y="199.9">4</text>
<text x="227.5" y="199.9">5</text>
</g>
<g font-size="2.1" fill="#000080">
<text x="258.5" y="17.7">Reset ESP</text>
<text x="258.5" y="15.7">SW1</text>
<text x="57.8" y="22.4">X1</text>
<text x="126.3" y="22.4">D1</text>
<text x="183.5" y="23.6">VD1</text>
<text x="189.1" y="23.6">LL4148</text>
<text x="209.1" y="18.9">R4</text>
<text x="212.2" y="18.9">10k</text>
<text x="232.7" y="23.7">D6</text>
<text x="209.1" y="29.6">R7</text>
<text x="212.2" y="29.6">10k</text>
<text x="183.1" y="44.9">R5</text>
<text x="186.2" y="44.9">10k</text>
<text x="258.5" y="47.3">Flash</text>
<text x="258.5" y="45.2">SW2</text>
<text x="209.1" y="49.7">R6</text>
<text x="212.2" y="49.7">10k</text>
<text x="183.5" y="56.7">VD2</text>
<text x="189.1" y="56.7">LL4148</text>
<text x="209.1" y="55.5">R3</text>
<text x="212.2" y="55.5">10k</text>
<text x="229.7" y="54.4">ESP-12F</text>
<text x="261.8" y="63.6">22k</text>
<text x="261.8" y="61.4">R9</text>
<text x="208.5" y="68.5">R11</text>
<text x="213.4" y="68.5">6k8</text>
<text x="261.8" y="77.8">10k</text>
<text x="261.8" y="75.6">R10</text>
<text x="267.8" y="81.6">Prog Conn</text>
<text x="269.1" y="79.1">X2</text>
<text x="219.7" y="87.5">D4</text>
<text x="118" y="94.6">D2</text>
<text x="131.2" y="94.6">TL16C550C</text>
<text x="56.4" y="100.5">ISA-8</text>
<text x="157.3" y="100.3">J1</text>
<text x="192.5" y="100.5">R8</text>
<text x="195.7" y="100.5">10k</text>
<text x="157.3" y="102.5">En-Int</text>
<text x="68.3" y="108.8">ZQ1</text>
<text x="215.9" y="110">TXB0104PW</text>
<text x="114" y="118.1">74HC30D</text>
<text x="192.6" y="118.1">J2</text>
<text x="63.6" y="120.6">14.7456MHz</text>
<text x="117.1" y="125.3">D3.1</text>
<text x="190.7" y="125.2">Flash</text>
<text x="73" y="131">14.7456MHz</text>
<text x="60.7" y="136.9">1M</text>
<text x="60.7" y="134.7">R1</text>
<text x="73.1" y="133.4">ZQ2</text>
<text x="80.8" y="136.9">1k5</text>
<text x="80.8" y="134.7">R2</text>
<text x="114.3" y="137.1">74HC27D</text>
<text x="117.1" y="139.5">D3.2</text>
<text x="222.1" y="143">D5</text>
<text x="58" y="146.4">22p</text>
<text x="58" y="144.3">C1</text>
<text x="73.3" y="146.4">22p</text>
<text x="73.3" y="144.3">C2</text>
<text x="114.3" y="151.3">74HC27D</text>
<text x="117.1" y="153.7">D3.3</text>
<text x="163" y="153.7">C10</text>
<text x="176" y="153.7">C3</text>
<text x="187.8" y="153.7">C4</text>
<text x="194.9" y="153.7">C5</text>
<text x="202" y="153.7">C6</text>
<text x="209.1" y="153.7">C11</text>
<text x="224.1" y="152.5">AMS1117-3.3</text>
<text x="239.8" y="153.7">C7</text>
<text x="249.3" y="153.7">C8</text>
<text x="261.1" y="154.9">C9</text>
<text x="162.2" y="158.4">100uFx10V</text>
<text x="174.1" y="158.4">100uFx10V</text>
<text x="187.3" y="158.4">1uF</text>
<text x="194.4" y="158.4">1uF</text>
<text x="201.5" y="158.4">1uF</text>
<text x="208.6" y="158.4">1uF</text>
<text x="239.3" y="158.5">1uF</text>
<text x="248.8" y="158.5">1uF</text>
<text x="258.1" y="158.4">100uFx10V</text>
<text x="114.3" y="165.5">74HC27D</text>
</g>
<g font-size="2.1" fill="#00f">
<text x="171.9" y="19.9">V3.3</text>
<text x="34.8" y="29.4">D6</text>
<text x="34.8" y="27">D7</text>
<text x="44.7" y="25">A1</text>
<text x="44.7" y="27.4">A2</text>
<text x="44.7" y="29.7">A3</text>
<text x="49" y="26">IO_CHCK</text>
<text x="49" y="28.3">D7</text>
<text x="61.3" y="28.3">RESDRV</text>
<text x="65.1" y="26">GND</text>
<text x="71" y="25">B1</text>
<text x="71" y="27.4">B2</text>
<text x="71" y="29.7">B3</text>
<text x="77.1" y="27">RESET</text>
<text x="79.3" y="24.7">GND</text>
<text x="79.5" y="29.4">VCC</text>
<text x="102.2" y="24.7">D0</text>
<text x="102.2" y="27">D1</text>
<text x="102.2" y="29.4">D2</text>
<text x="113.3" y="25">2</text>
<text x="113.3" y="27.4">3</text>
<text x="113.3" y="29.7">4</text>
<text x="116.4" y="26">D0</text>
<text x="116.4" y="28.3">D1</text>
<text x="133.6" y="26">SOUT</text>
<text x="135.1" y="28.3">SIN</text>
<text x="140.7" y="25">13</text>
<text x="140.7" y="27.4">11</text>
<text x="140.7" y="29.7">43</text>
<text x="151.5" y="27">RXD</text>
<text x="151.6" y="24.7">TXD</text>
<text x="171.9" y="25.8">-RST</text>
<text x="185.2" y="26.2">2</text>
<text x="191.8" y="26.2">1</text>
<text x="222" y="26.2">1</text>
<text x="222" y="28.6">2</text>
<text x="224.4" y="27.4">RST</text>
<text x="224.4" y="29.7">ADC</text>
<text x="238.5" y="29.7">MOSI</text>
<text x="238.9" y="27.4">SCLK</text>
<text x="244.9" y="28.6">21</text>
<text x="244.9" y="26.2">22</text>
<text x="34.8" y="34.1">D4</text>
<text x="34.8" y="31.8">D5</text>
<text x="44.7" y="32.1">A4</text>
<text x="44.7" y="34.5">A5</text>
<text x="49" y="30.7">D6</text>
<text x="49" y="33.1">D5</text>
<text x="49" y="35.4">D4</text>
<text x="62.5" y="33.1">IORQ2</text>
<text x="65.3" y="30.7">+5V</text>
<text x="65.3" y="35.4">-5V</text>
<text x="71" y="32.1">B4</text>
<text x="71" y="34.5">B5</text>
<text x="102.2" y="31.8">D3</text>
<text x="102.2" y="34.1">D4</text>
<text x="113.3" y="32.1">5</text>
<text x="113.3" y="34.5">6</text>
<text x="116.4" y="30.7">D2</text>
<text x="116.4" y="33.1">D3</text>
<text x="116.4" y="35.4">D4</text>
<text x="133.4" y="33.1">-DCD</text>
<text x="133.6" y="30.7">-RI1</text>
<text x="133.6" y="35.4">-DTR</text>
<text x="140.7" y="32.1">42</text>
<text x="140.7" y="34.5">37</text>
<text x="222" y="30.9">3</text>
<text x="222" y="33.3">4</text>
<text x="222" y="35.7">5</text>
<text x="224.4" y="32.1">EN</text>
<text x="224.4" y="34.5">GPIO16</text>
<text x="235.9" y="32.1">GPIO10</text>
<text x="237.3" y="34.5">GPIO9</text>
<text x="244.9" y="35.7">18</text>
<text x="244.9" y="33.3">19</text>
<text x="244.9" y="30.9">20</text>
<text x="34.8" y="41.2">D1</text>
<text x="34.8" y="38.8">D2</text>
<text x="34.8" y="36.5">D3</text>
<text x="44.7" y="36.8">A6</text>
<text x="44.7" y="39.2">A7</text>
<text x="44.7" y="41.6">A8</text>
<text x="49" y="37.8">D3</text>
<text x="49" y="40.1">D2</text>
<text x="63.6" y="37.8">DRQ2</text>
<text x="63.9" y="40.1">-12V</text>
<text x="71" y="36.8">B6</text>
<text x="71" y="39.2">B7</text>
<text x="71" y="41.6">B8</text>
<text x="102.2" y="36.5">D5</text>
<text x="102.2" y="38.8">D6</text>
<text x="102.2" y="41.2">D7</text>
<text x="113.3" y="36.8">7</text>
<text x="113.3" y="39.2">8</text>
<text x="113.3" y="41.6">9</text>
<text x="116.4" y="37.8">D5</text>
<text x="116.4" y="40.1">D6</text>
<text x="133.4" y="37.8">-DSR</text>
<text x="133.6" y="40.1">-RTS</text>
<text x="140.7" y="36.8">41</text>
<text x="140.7" y="39.2">36</text>
<text x="140.7" y="41.6">40</text>
<text x="150.2" y="41.2">-CTS</text>
<text x="150.2" y="38.8">-RTS</text>
<text x="171.9" y="40">-RTS3</text>
<text x="222" y="38">6</text>
<text x="222" y="40.4">7</text>
<text x="224.4" y="36.8">GPIO14</text>
<text x="224.4" y="39.2">GPIO12</text>
<text x="224.4" y="41.6">GPIO13</text>
<text x="238.5" y="41.6">TXD0</text>
<text x="238.5" y="36.8">MISO</text>
<text x="239.6" y="39.2">CS0</text>
<text x="244.9" y="40.4">16</text>
<text x="244.9" y="38">17</text>
<text x="34.8" y="43.6">D0</text>
<text x="43.3" y="46.3">A10</text>
<text x="44.7" y="43.9">A9</text>
<text x="49" y="42.5">D1</text>
<text x="49" y="44.9">D0</text>
<text x="49" y="47.2">-IO_RDY</text>
<text x="60.1" y="42.5">-NOWAIT</text>
<text x="63.9" y="44.9">+12V</text>
<text x="65.1" y="47.2">GND</text>
<text x="71" y="43.9">B9</text>
<text x="71" y="46.3">B10</text>
<text x="79.3" y="45.9">GND</text>
<text x="102.2" y="45.9">A0</text>
<text x="111.9" y="46.3">31</text>
<text x="116.4" y="47.2">A0</text>
<text x="116.4" y="42.5">D7</text>
<text x="132.2" y="47.2">-OUT1</text>
<text x="133.6" y="42.5">-CTS</text>
<text x="140.7" y="46.3">38</text>
<text x="150.4" y="45.9">-RST</text>
<text x="171.9" y="44.8">GND</text>
<text x="220.5" y="47.5">10</text>
<text x="237.3" y="46.3">GPIO5</text>
<text x="238.2" y="43.9">RXD0</text>
<text x="244.9" y="47.5">13</text>
<text x="244.9" y="45.1">14</text>
<text x="244.9" y="42.8">15</text>
<text x="43.3" y="48.7">A11</text>
<text x="43.3" y="51">A12</text>
<text x="43.3" y="53.4">A13</text>
<text x="49" y="49.6">AEN</text>
<text x="49" y="52">A19</text>
<text x="61" y="49.6">-SMEMW</text>
<text x="61" y="52">-SMEMR</text>
<text x="71" y="48.7">B11</text>
<text x="71" y="51">B12</text>
<text x="71" y="53.4">B13</text>
<text x="78.1" y="53">-IOW</text>
<text x="102.2" y="48.3">A1</text>
<text x="102.2" y="50.7">A2</text>
<text x="111.9" y="48.7">30</text>
<text x="111.9" y="51">29</text>
<text x="116.4" y="49.6">A1</text>
<text x="116.4" y="52">A2</text>
<text x="132.2" y="49.6">-OUT2</text>
<text x="140.7" y="48.7">35</text>
<text x="140.7" y="53.4">27</text>
<text x="150.4" y="48.3">-PGM</text>
<text x="171.9" y="53">DBG</text>
<text x="171.9" y="49.5">-CTS3</text>
<text x="220.5" y="49.8">11</text>
<text x="224.4" y="48.7">GPIO15</text>
<text x="224.4" y="51">GPIO2</text>
<text x="237.3" y="51">GPIO0</text>
<text x="237.3" y="48.7">GPIO4</text>
<text x="244.9" y="49.8">12</text>
<text x="43.3" y="55.8">A14</text>
<text x="43.3" y="58.1">A15</text>
<text x="49" y="54.3">A18</text>
<text x="49" y="56.7">A17</text>
<text x="49" y="59.1">A16</text>
<text x="61.3" y="59.1">-DACK3</text>
<text x="63.9" y="54.3">-IOW</text>
<text x="63.9" y="56.7">-IOR</text>
<text x="71" y="55.8">B14</text>
<text x="71" y="58.1">B15</text>
<text x="78.1" y="55.4">-IOR</text>
<text x="102.2" y="57.8">-IOR</text>
<text x="102.2" y="55.4">RESET</text>
<text x="111.9" y="55.8">39</text>
<text x="111.9" y="58.1">24</text>
<text x="116.4" y="56.7">MR</text>
<text x="116.4" y="59.1">-RD</text>
<text x="130.8" y="56.7">-RXRDY</text>
<text x="131.3" y="54.3">-TXRDY</text>
<text x="133.9" y="59.1">INTR</text>
<text x="140.7" y="58.1">33</text>
<text x="140.7" y="55.8">32</text>
<text x="150.4" y="57.8">INTR</text>
<text x="171.9" y="58.9">-PGM</text>
<text x="185.2" y="59.3">2</text>
<text x="191.8" y="59.3">1</text>
<text x="34.8" y="64.9">A13</text>
<text x="43.3" y="60.5">A16</text>
<text x="43.3" y="62.8">A17</text>
<text x="43.3" y="65.2">A18</text>
<text x="49" y="61.4">A15</text>
<text x="49" y="63.8">A14</text>
<text x="61.3" y="63.8">-DACK1</text>
<text x="63.6" y="61.4">DRQ3</text>
<text x="71" y="60.5">B16</text>
<text x="71" y="62.8">B17</text>
<text x="71" y="65.2">B18</text>
<text x="102.2" y="62.5">-IOW</text>
<text x="102.2" y="64.9">GND</text>
<text x="111.9" y="62.8">20</text>
<text x="111.9" y="65.2">21</text>
<text x="111.9" y="60.5">25</text>
<text x="116.4" y="63.8">-WR</text>
<text x="116.4" y="61.4">RD</text>
<text x="128.2" y="63.8">-BAUDOUT</text>
<text x="133.6" y="61.4">DDIS</text>
<text x="140.7" y="60.5">26</text>
<text x="140.7" y="62.8">17</text>
<text x="150.8" y="62.4">RCLK</text>
<text x="171.9" y="64.9">RXD3</text>
<text x="171.9" y="62.5">TXD3</text>
<text x="34.8" y="72">A10</text>
<text x="34.8" y="69.6">A11</text>
<text x="34.8" y="67.2">A12</text>
<text x="43.3" y="67.6">A19</text>
<text x="43.3" y="69.9">A20</text>
<text x="49" y="66.2">A13</text>
<text x="49" y="68.5">A12</text>
<text x="49" y="70.9">A11</text>
<text x="60.1" y="68.5">REFRESH</text>
<text x="62.2" y="66.2">-DRQ1</text>
<text x="64.4" y="70.9">BCLK</text>
<text x="71" y="67.6">B19</text>
<text x="71" y="69.9">B20</text>
<text x="102.2" y="69.6">A3</text>
<text x="102.2" y="72">A5</text>
<text x="111.9" y="69.9">14</text>
<text x="116.4" y="70.9">CS0</text>
<text x="116.4" y="66.2">WR</text>
<text x="34.8" y="76.7">A8</text>
<text x="34.8" y="74.3">A9</text>
<text x="43.3" y="72.3">A21</text>
<text x="43.3" y="74.7">A22</text>
<text x="43.3" y="77">A23</text>
<text x="49" y="73.3">A10</text>
<text x="49" y="75.6">A9</text>
<text x="49" y="78">A8</text>
<text x="62.5" y="73.3">IORQ7</text>
<text x="62.5" y="75.6">IORQ6</text>
<text x="62.5" y="78">IORQ5</text>
<text x="71" y="72.3">B21</text>
<text x="71" y="74.7">B22</text>
<text x="71" y="77">B23</text>
<text x="102.2" y="74.3">-CS</text>
<text x="111.9" y="74.7">16</text>
<text x="111.9" y="72.3">15</text>
<text x="116.4" y="75.6">-CS2</text>
<text x="116.4" y="73.3">CS1</text>
<text x="34.8" y="83.8">A5</text>
<text x="34.8" y="81.4">A6</text>
<text x="34.8" y="79">A7</text>
<text x="43.3" y="79.4">A24</text>
<text x="43.3" y="81.8">A25</text>
<text x="49" y="80.3">A7</text>
<text x="49" y="82.7">A6</text>
<text x="62.5" y="80.3">IORQ4</text>
<text x="62.5" y="82.7">IORQ3</text>
<text x="71" y="79.4">B24</text>
<text x="71" y="81.8">B25</text>
<text x="76.7" y="81.4">IORQ3</text>
<text x="102.2" y="79">F14</text>
<text x="102.2" y="81.4">XOUT</text>
<text x="111.9" y="79.4">18</text>
<text x="111.9" y="81.8">19</text>
<text x="116.4" y="80.3">XIN</text>
<text x="116.4" y="82.7">XOUT</text>
<text x="246.5" y="81.5" transform="rotate(-90 246.5 81.5)">TXD3</text>
<text x="252.3" y="83.8">DBG</text>
<text x="34.8" y="88.5">A3</text>
<text x="34.8" y="86.1">A4</text>
<text x="43.3" y="84.1">A26</text>
<text x="43.3" y="86.5">A27</text>
<text x="43.3" y="88.9">A28</text>
<text x="49" y="85.1">A5</text>
<text x="49" y="87.4">A4</text>
<text x="49" y="89.8">A3</text>
<text x="61.3" y="85.1">-DACK2</text>
<text x="64.6" y="89.8">BALE</text>
<text x="65.8" y="87.4">T/C</text>
<text x="71" y="84.1">B26</text>
<text x="71" y="86.5">B27</text>
<text x="71" y="88.9">B28</text>
<text x="102" y="86.1">RCLK</text>
<text x="102.2" y="88.5">GND</text>
<text x="111.9" y="86.5">10</text>
<text x="111.9" y="88.9">28</text>
<text x="116.4" y="87.4">RCLK</text>
<text x="116.4" y="89.8">-ADS</text>
<text x="161.1" y="89.7">INTR</text>
<text x="171.9" y="89.7">TXD3</text>
<text x="242.6" y="89.7">TXD</text>
<text x="252.3" y="86.1">RXD3</text>
<text x="265.8" y="84.1">1</text>
<text x="265.8" y="86.5">2</text>
<text x="265.8" y="88.9">3</text>
<text x="268.9" y="85.1">DBG</text>
<text x="268.9" y="87.4">RX</text>
<text x="268.9" y="89.8">TX</text>
<text x="34.8" y="95.6">A0</text>
<text x="34.8" y="93.2">A1</text>
<text x="34.8" y="90.9">A2</text>
<text x="43.3" y="91.2">A29</text>
<text x="43.3" y="93.6">A30</text>
<text x="43.3" y="96">A31</text>
<text x="49" y="92.2">A2</text>
<text x="49" y="94.5">A1</text>
<text x="65.1" y="94.5">OSC</text>
<text x="65.3" y="92.2">+5V</text>
<text x="71" y="91.2">B29</text>
<text x="71" y="93.6">B30</text>
<text x="71" y="96">B31</text>
<text x="79.3" y="95.6">GND</text>
<text x="79.5" y="90.9">VCC</text>
<text x="102.2" y="92.1">-CS</text>
<text x="171.9" y="94.4">-CTS3</text>
<text x="171.9" y="92.1">RXD3</text>
<text x="209.1" y="90">2</text>
<text x="209.1" y="92.4">3</text>
<text x="209.1" y="94.8">4</text>
<text x="212.1" y="91">A1</text>
<text x="212.1" y="93.4">A2</text>
<text x="212.1" y="95.7">A3</text>
<text x="227.3" y="95.7">B3</text>
<text x="227.3" y="93.4">B2</text>
<text x="227.3" y="91">B1</text>
<text x="231.8" y="94.8">11</text>
<text x="231.8" y="92.4">12</text>
<text x="231.8" y="90">13</text>
<text x="241.2" y="94.4">-CTS</text>
<text x="242.4" y="92.1">RXD</text>
<text x="252.3" y="90.9">GND</text>
<text x="265.8" y="91.2">4</text>
<text x="265.8" y="93.6">5</text>
<text x="268.9" y="92.2">GND</text>
<text x="268.9" y="94.5">GND</text>
<text x="49" y="96.9">A0</text>
<text x="65.1" y="96.9">GND</text>
<text x="102.2" y="96.8">A6</text>
<text x="102.2" y="99.1">A7</text>
<text x="102.2" y="101.5">A8</text>
<text x="113.3" y="97.1">1</text>
<text x="113.3" y="99.5">2</text>
<text x="113.3" y="101.9">3</text>
<text x="171.9" y="96.8">-RTS3</text>
<text x="209.1" y="97.1">5</text>
<text x="209.1" y="101.9">8</text>
<text x="212.1" y="98.1">A4</text>
<text x="227.3" y="98.1">B4</text>
<text x="231.8" y="101.9">7</text>
<text x="231.8" y="97.1">10</text>
<text x="241.2" y="96.8">-RTS</text>
<text x="102.2" y="103.9">A9</text>
<text x="113.3" y="104.2">4</text>
<text x="113.3" y="106.6">5</text>
<text x="124.2" y="106.6">8</text>
<text x="171.9" y="103.9">V3.3</text>
<text x="209.1" y="104.2">1</text>
<text x="212.1" y="105.2">VCCA</text>
<text x="212.1" y="102.8">OE</text>
<text x="224.7" y="105.2">VCCB</text>
<text x="225.9" y="102.8">GND</text>
<text x="231.8" y="104.2">14</text>
<text x="61.3" y="111.3">1</text>
<text x="64.4" y="112.3">EN</text>
<text x="71.2" y="112.3">OUT</text>
<text x="76.9" y="111.3">3</text>
<text x="92.5" y="111">F14</text>
<text x="102.2" y="113.3">VCC</text>
<text x="111.9" y="111.3">11</text>
<text x="111.9" y="113.7">12</text>
<text x="113.3" y="109">6</text>
<text x="159.4" y="109.8">IORQ3</text>
<text x="171.9" y="109.8">VCC</text>
<text x="171.9" y="112.2">GND</text>
<text x="61.3" y="116.1">2</text>
<text x="64.4" y="117">GND</text>
<text x="71.2" y="117">VDD</text>
<text x="76.9" y="116.1">4</text>
<text x="92.5" y="115.7">VCC</text>
<text x="189" y="119.6">1</text>
<text x="197.5" y="119.6">2</text>
<text x="203.9" y="119.2">-EPG</text>
<text x="92.3" y="121.6">GND</text>
<text x="92.5" y="126.3">F14</text>
<text x="102.2" y="127.5">A4</text>
<text x="102.2" y="129.9">A10</text>
<text x="113.3" y="127.9">1</text>
<text x="113.3" y="130.2">2</text>
<text x="124.2" y="130.2">12</text>
<text x="128.9" y="129.9">CS1</text>
<text x="102.2" y="132.3">GND</text>
<text x="111.9" y="132.6">13</text>
<text x="91.1" y="138.2">XOUT</text>
<text x="102.2" y="141.7">A11</text>
<text x="113.3" y="142.1">3</text>
<text x="171.9" y="138.2">V3.3</text>
<text x="92.3" y="150">GND</text>
<text x="102.2" y="144.1">A12</text>
<text x="102.2" y="146.4">A13</text>
<text x="113.3" y="144.4">4</text>
<text x="113.3" y="146.8">5</text>
<text x="124.2" y="144.4">6</text>
<text x="128.9" y="144.1">CS2</text>
<text x="171.9" y="145.3">VCC</text>
<text x="213.8" y="145.6">3</text>
<text x="216.9" y="146.6">Vin</text>
<text x="225.6" y="146.6">Vout</text>
<text x="225.6" y="148.9">Vout</text>
<text x="231.8" y="145.6">2</text>
<text x="231.8" y="148">4</text>
<text x="102.2" y="155.9">GND</text>
<text x="223.3" y="153.2" transform="rotate(-90 223.3 153.2)">1</text>
<text x="224.2" y="150.1" transform="rotate(-90 224.2 150.1)">GND</text>
<text x="111.9" y="158.6">10</text>
<text x="111.9" y="161">11</text>
<text x="113.3" y="156.3">9</text>
<text x="124.2" y="158.6">8</text>
</g>
<g font-size="2.1">
<text x="256.6" y="20.3">1</text>
<text x="264.9" y="20.3">2</text>
<text x="222" y="45.1">9</text>
<text x="224.4" y="46.3">GND</text>
<text x="256.6" y="49.8">1</text>
<text x="264.9" y="49.8">2</text>
</g>
<g font-size="2.1" fill="#f00">
<text x="222" y="42.8">8</text>
<text x="224.4" y="43.9">VCC</text>
</g>
</svg>
